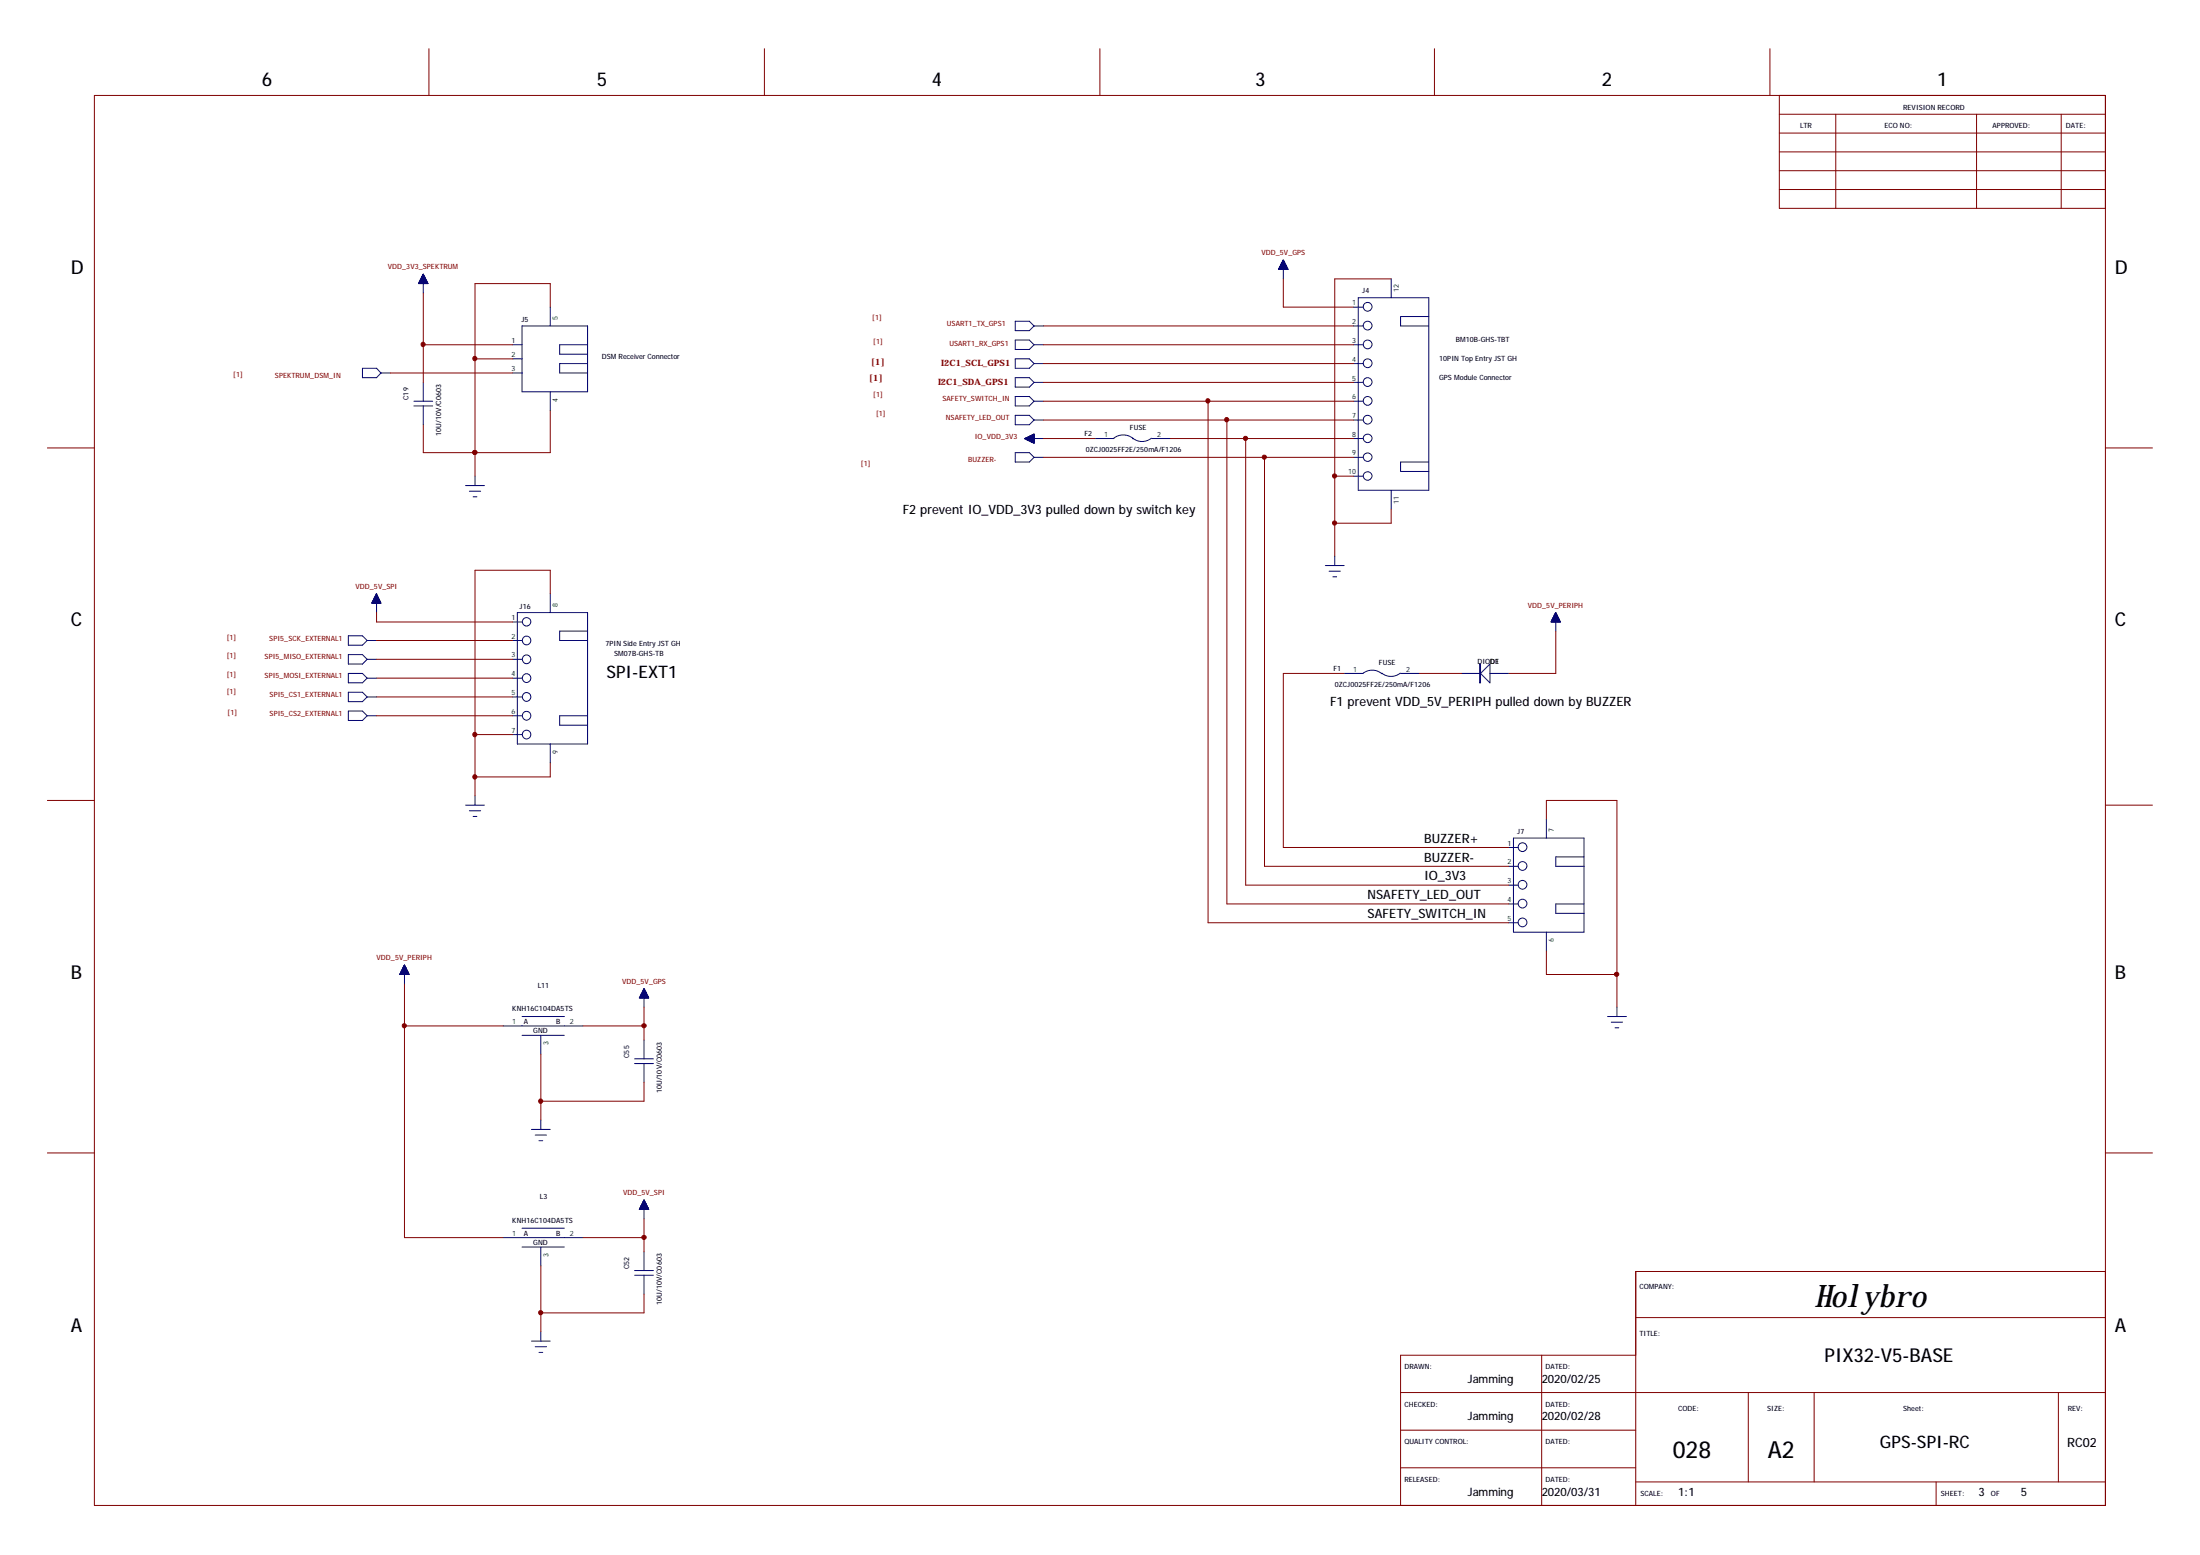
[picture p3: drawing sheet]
<svg xmlns="http://www.w3.org/2000/svg" width="297mm" height="210mm" viewBox="0 0 297 210" stroke-linecap="round" stroke-linejoin="round" font-family="sans-serif">
<g fill="none" stroke="#000080" stroke-width=".14">
<path d="M56.6 38.2h1.1M56.6 38.3v-.1h1.1v.1M56.6 38h1.1v.3M56.6 38v.3M56.7 38h.9M56.7 37.9h.9M56.7 37.9v.4M56.7 37.8h.9v.5M56.7 37.8v.5M56.8 37.8h.7M56.8 37.7h.7M56.8 38.3v-.6h.7v.6"/>
<path d="M56.9 37.6h.5M56.9 37.5h.5v.8M56.9 37.4v.9M56.9 37.5h.5M56.9 37.4h.5M57 37.4h.3M57 37.3h.3v1M57 37.3v1M57 37.3h.3M57.1 37.2h.1M57.1 37.2h.1v1.1M57.1 37.1v1.2"/>
<path d="M57.1 37.1h.1M57.1 37v2.6M57.1 37l.7 1.3h-1.3zM57.2 37.1h-.1v1.2M57.2 37.1v1.2M57.4 37.4v.9M57.4 37.6h-.5v.7M57.4 37.6v.7M57.6 37.9v.4M57.7 38.1h-1.1v.2M57.7 38.1v.2M172.6 36.3h1.3"/>
<path d="M172.7 36.4v-.1h1.2v.1M172.7 36.2h1.1M172.7 36.2h1.1v.2M172.7 36.1v.3M172.8 36.1h1M172.8 36.4v-.4h.9v.4M172.8 36h.9M172.8 36h.9v.4M172.9 35.9h.8v.5M172.9 35.8h.7M172.9 35.8v.6M172.9 36.4v-.7h.7v.7"/>
<path d="M173 35.7h.6M173 35.7h.5v.7M173 35.6v.8M173 35.6h.5M173 35.5h.5v.9M173 35.5v.9M173.1 35.5h.4M173.1 35.4h.3v1M173.2 35.2h.2v1.2M173.2 35.2v1.2M173.2 35.2h.1M173.2 35.1v1.3"/>
<path d="M173.3 35.1v2.5M173.3 35.1l.6 1.3h-1.3zM173.4 35.3h-.3v1.1M173.4 35.4h-.3v1M173.7 35.9h-.9v.5M187.8 37.6v2.6M48.9 49.7h1.9l.6 .6-.6 .7h-1.9zM51.4 50.3h1.3M55.9 54.2h2.5M55.9 54.8h2.5M57.1 51.6v2.6M57.1 54.8v2.5"/>
<path d="M69.2 46.5h1.3M69.2 50.3h1.3M69.2 48.4h1.3M70.5 44h8.8v8.9h-8.8zM74.3 41.5v2.5M74.3 52.9v2.5M79.3 46.5h-3.7v1.3h3.7M79.3 49.1h-3.7v1.2h3.7M137.1 48.4h1.9l.6 .7-.6 .6h-1.9zM137.1 53.5h1.9l.6 .7-.6 .6h-1.9zM137.1 43.4h1.9l.6 .6-.6 .6h-1.9zM137.1 45.9h1.9l.6 .6-.6 .7h-1.9z"/>
<path d="M137.1 51h1.9l.6 .6-.6 .7h-1.9zM137.1 56.1h1.9l.6 .6-.6 .6h-1.9zM138.3 59.2h2.6M138.4 59.2h1.2M138.5 59.2v.1h1.1M138.6 59.4h1M138.6 59.1v.2M138.7 59.4h.9M138.7 59v.4M138.8 59.5h.8M138.8 59v.4M138.9 58.9v.6h.7"/>
<path d="M139 58.9v.6h.6M139.1 58.9v.7M139.2 59.7h.4M139.2 58.8v.8M139.3 58.7v1M139.4 58.7v1M139.4 59.7h.2M139.5 58.6v1.2h.1M139.6 44h1.3M139.6 46.5h1.3M139.6 49.1h1.3M139.6 51.6h1.3"/>
<path d="M139.6 54.2h1.3M139.6 56.7h1.3M139.6 58.6v1.2l-1.3-.6M139.6 58.6l-1.3 .6M139.6 58.7h-.2v1h.2M139.6 58.8h-.5v.8h.5M139.6 59.2h-1.1M139.6 59.1h-1v.2M139.6 59.1h-1v.3M139.6 59h-.8v.4M139.6 59h-.7v.5M139.6 58.9h-.6v.6"/>
<path d="M139.6 58.9h-.5v.6M139.6 58.8h-.3v.9M139.6 58.6h-.1v1.1M139.6 58.6v1.2M147.9 59.2h2.5M150.4 59.2a1.96 1.96 0 0 1 2.6 0M155.4 59.2a1.98 1.98 0 0 1-2.4 0M155.5 59.2h2.5M182.8 44h1.2M182.8 41.5h1.2M182.8 46.5h1.2M182.8 49.1h1.2"/>
<path d="M182.8 51.6h1.2M182.8 54.2h1.2M182.8 56.7h1.2M182.8 59.2h1.2M183.4 40.2h9.5v26h-9.5zM192.9 42.7h-3.8v1.3h3.8M62.9 65.5h2.5M63.4 66.3h1.5M63.9 67.1h.5M64.1 64.3v1.2M137.1 61.1h1.9l.6 .6-.6 .7h-1.9zM139.6 61.7h1.3"/>
<path d="M178.9 76.3h2.6M179.5 77.1h1.5M180 77.9h.5M180.2 75.1v1.2M182.8 61.7h1.2M182.8 64.3h1.2M187.8 66.2v2.5M192.9 62.4h-3.8v1.2h3.8M47 90.9h1.9l.7 .6-.7 .7h-1.9zM47 88.4h1.9l.7 .6-.7 .6h-1.9zM47 85.8h1.9l.7 .7-.7 .6h-1.9zM47 93.4h1.9l.7 .7-.7 .6h-1.9z"/>
<path d="M47 96h1.9l.7 .6-.7 .7h-1.9zM49.6 86.5h1.2M49.6 96.6h1.2M49.6 89h1.2M49.6 91.5h1.2M49.6 94.1h1.2M50.2 81.4h1.2M50.2 81.3v.1M50.2 81.3h1.2M50.3 81.3h1.1v.1M50.3 81.2h1M50.4 81.1h.9v.3"/>
<path d="M50.4 81h.8M50.4 81v.4M50.5 81h.7M50.5 80.9h.6v.5M50.5 80.8v.6M50.5 80.8h.6M50.5 80.7v.7M50.5 80.7h.6v.7M50.6 80.7h.5M50.6 80.6h.4v.8M50.6 80.5h.4M50.6 80.5v.9"/>
<path d="M50.7 80.5h.3M50.7 80.4v1M50.7 80.4h.2M50.7 80.4h.2v1M50.7 80.3v1.1M50.8 80.3h.1M50.8 80.2v1.2M50.8 80.2h.1M50.8 80.2v2.5M50.8 80.2l-.6 1.2M50.8 80.2l.6 1.2h-1.2M51 80.4v1"/>
<path d="M51 80.6h-.4v.8M51.1 80.7v.7M51.2 81h-.8v.4M51.2 81v.4M51.3 81.1h-1v.3M51.3 81.2v.2M69.2 86.5h1.3M69.2 96.6h1.3M69.2 84h1.3M69.2 89h1.3M69.2 91.5h1.3M69.2 94.1h1.3"/>
<path d="M69.2 99.2h1.3M69.8 82.7h9.5v17.7h-9.5zM74.3 80.2v2.5M79.3 85.2h-3.7v1.3h3.7M79.3 96.6h-3.7v1.3h3.7M181.5 90.9h2.5a1.97 1.97 0 0 1 2.6 0M189.1 90.9a1.98 1.98 0 0 1-2.5 0M189.1 90.9h2.5M197.4 90.9h2.5M199.8 89.6h.1v2.6h-.1zM201.2 90.9h2.5M201.2 89.6v2.6l-1.3-1.3z"/>
<path d="M209.4 83.9h1.3M209.5 83.9h1.1v.1M209.5 83.8h1.1M209.5 83.7v.3M209.5 83.7h1.1v.3M209.5 83.7h1v.3M209.5 83.6v.4M209.6 83.6h.9M209.6 83.5v.5M209.6 83.5h.8M209.7 83.5h.7M209.7 83.4h.7v.6"/>
<path d="M209.8 83.3h.5M209.8 83.2v.8M209.8 83.2h.5v.8M209.8 83.1v.9M209.8 83.1h.4M209.8 83v1M209.9 83h.3M210 82.9h.1v1.1M210 82.8h.1M210 82.8v1.2M210 82.7v1.3M210.1 82.7l.6 1.3h-1.3z"/>
<path d="M210.1 82.7v2.5M210.1 82.9h-.2v1.1M210.2 82.9v1.1M210.2 83v1M210.4 83.3h-.7v.7M210.4 83.4h-.7v.6M210.4 83.5v.5M210.5 83.5v.5M210.6 83.8h-1.1v.2M62.9 108.7h2.5M63.4 109.4h1.5M63.9 110.2h.5"/>
<path d="M64.1 107.4v1.3M74.3 100.4v2.6M203.7 116.9h1.3M203.7 114.4h1.3M203.7 119.5h1.3M204.3 113.1h9.6v12.7h-9.6zM208.8 110.6v2.5M213.9 115.7h-3.8v1.2h3.8M54 131.5h1.2M54 131.4h1.2M54 131.5h.1M54.1 131.5v-.1h1.1v.1"/>
<path d="M54.1 131.3h1.1M54.1 131.3h1v.2M54.1 131.2v.3M54.1 131.2h1M54.1 131.5v-.3h1v.3M54.2 131.1h.8M54.2 131.1h.8v.4M54.2 131v.5M54.2 131h.8M54.3 131h.6v.5M54.3 130.9h.6M54.3 131v.5"/>
<path d="M54.3 130.9h.6v.6M54.4 130.8h.5v.7M54.4 130.7v.8M54.4 130.7h.4M54.4 130.7h.4v.8M54.4 130.6v.9M54.4 130.6h.4M54.4 130.6h.4v.9M54.4 130.5v1M54.5 130.5h.2M54.5 130.5h.2v1M54.6 130.4h.1v1.1"/>
<path d="M54.6 130.3v2.5M54.6 130.3l.6 1.2h-1.2zM54.7 130.3h-.1v1.2M54.7 130.4h-.2v1.1M54.9 130.8h-.6v.7M67.9 138.5h10.8M70.5 139.8h5.7M70.5 137.2h5.7M73 139.8v2.5M86.4 134.7h1.2M86.4 134.6h1.1M86.4 134.7v-.1h1.1v.1"/>
<path d="M86.4 134.5h1.1M86.5 134.4h1v.3M86.5 134.4v.3M86.5 134.4h.9M86.5 134.3h.9M86.5 134.3v.4M86.6 134.3h.8M86.6 134.2h.7v.5M86.6 134.2v.5M86.6 134.2h.7M86.7 134.1h.6M86.7 134.7v-.6h.6v.6"/>
<path d="M86.7 134h.5M86.7 133.9h.5v.8M86.7 133.8v.9M86.8 133.9h.4M86.8 133.8h.4M86.8 133.7v1M86.8 133.8h.3M86.8 133.7h.3v1M86.9 133.7h.2M86.9 133.6h.1M86.9 133.6h.1v1.1M86.9 133.5v1.2"/>
<path d="M87 133.4v2.5M87 133.4l.6 1.3h-1.3zM87 133.5h.1M87 133.5v1.2M87.2 133.8v.9M87.2 134h-.5v.7M87.2 134v.7M87.4 134.3v.4M87.5 134.5h-1.1v.2M87.5 134.5v.2M203.7 122h1.3M203.7 124.6h1.3"/>
<path d="M208.8 125.8v2.6M213.9 122h-3.8v1.3h3.8M217 137.2h2.6M217.6 138h1.5M218.1 138.7h.5M218.3 135.9v1.3M71.8 152.5h2.5M72.3 153.2h1.5M72.8 154h.5M73 151.2v1.3M85.7 143.6h2.5M85.7 142.9h2.5"/>
<path d="M87 140.4v2.5M87 143.6v2.5M67.9 167.1h10.8M70.5 168.3h5.7M70.5 165.8h5.7M73 168.3v2.6M73 179.8v1.2M85.7 172.1h2.5M85.7 171.5h2.5M86.4 163.2h1.2M86.4 163.3v-.2h1.1v.2M86.4 163.1h1.1"/>
<path d="M86.4 163h1.1v.3M86.5 162.9v.4M86.5 163h1v.3M86.5 163.3v-.5h.9v.5M86.5 162.9h.9M86.6 162.7v.6M86.6 162.7h.7v.6M86.6 162.8h.8M86.6 162.7h.7M86.7 163.3v-.7h.6v.7M86.7 162.6h.6M86.7 162.5h.5v.8"/>
<path d="M86.7 162.4v.9M86.7 162.4h.5v.9M86.8 162.3v1M86.8 162.3h.4v1M86.8 162.4h.4M86.8 162.2v1.1M86.8 162.2h.3v1.1M86.8 162.3h.3M86.9 162.2h.2M86.9 162.1h.1v1.2M87 162v2.5M87 169v2.5"/>
<path d="M87 172.1v2.6M87 162v1.3M87 162l.6 1.3h-1.3zM87 162.1h-.1v1.2M87.2 162.5h-.5v.8M87.5 163h-1.1v.3M71.8 181h2.5M72.3 181.8h1.5M72.8 182.6h.5"/>
<circle cx="184.7" cy="51.6" r=".59"/>
<circle cx="184.7" cy="46.5" r=".59"/>
<circle cx="184.7" cy="49" r=".59"/>
<circle cx="184.7" cy="54.1" r=".59"/>
<circle cx="184.7" cy="41.4" r=".59"/>
<circle cx="184.7" cy="44" r=".59"/>
<circle cx="184.7" cy="56.7" r=".59"/>
<circle cx="184.7" cy="59.2" r=".58"/>
<circle cx="184.7" cy="64.2" r=".58"/>
<circle cx="184.7" cy="61.7" r=".58"/>
<circle cx="71.1" cy="91.5" r=".59"/>
<circle cx="71.1" cy="99.2" r=".59"/>
<circle cx="71.1" cy="86.5" r=".59"/>
<circle cx="71.1" cy="96.6" r=".59"/>
<circle cx="71.1" cy="89" r=".59"/>
<circle cx="71.1" cy="94.1" r=".59"/>
<circle cx="71.1" cy="83.9" r=".57"/>
<circle cx="205.6" cy="116.9" r=".59"/>
<circle cx="205.6" cy="119.4" r=".59"/>
<circle cx="205.6" cy="114.4" r=".59"/>
<circle cx="205.6" cy="124.5" r=".59"/>
<circle cx="205.6" cy="122" r=".59"/>
</g>
<g fill="none" stroke="#800000" stroke-width=".14">
<path d="M12.7 12.9h271.6v190.3h-271.6zM57.9 6.6v6.3M103.2 6.6v6.3M148.5 6.6v6.3M193.7 6.6v6.3M239 6.6v6.3M240.2 12.9v15.2h44.1M240.2 15.4h44.1M240.2 18h44.1M247.9 15.4v12.7M266.9 15.4v12.7M278.3 15.4v12.7"/>
<path d="M57.1 39.6v12M173.3 37.6v3.9h9.5M187.8 37.6h-7.6v37.5M240.2 20.5h44.1M240.2 23h44.1M240.2 25.6h44.1M52.7 50.3h16.5M57.1 46.5h12.1M64.1 48.4h5.1M74.3 41.5v-3.2h-10.2v26M74.3 55.4v5.7h-17.2v-3.8M140.9 56.7h41.9"/>
<path d="M140.9 54.2h41.9M140.9 59.2h7M140.9 51.6h41.9M140.9 49.1h41.9M140.9 46.5h41.9M140.9 44h41.9M158 59.2h24.8M163.1 54.2v70.4h40.6M165.7 56.7v65.3h38M168.2 59.2v60.3h35.5M6.4 60.5h6.3M140.9 61.7h41.9"/>
<path d="M170.7 61.7v55.2h33M180.2 64.3h2.6M187.8 68.7v1.9h-7.6M284.3 60.5h6.3M50.8 86.5h18.4M50.8 89h18.4M50.8 91.5h18.4M50.8 94.1h18.4M50.8 96.6h18.4M50.8 82.7v1.3h18.4M64.1 99.2h5.1M74.3 80.2v-3.2h-10.2v30.4"/>
<path d="M181.5 90.9h-8.2v23.5h30.4M191.6 90.9h5.8M210.1 85.2v5.7h-6.4M6.4 108h6.3M74.3 103v1.9h-10.2M208.8 110.6v-2.6h9.5v27.9M284.3 108.7h6.3M54.6 138.5h13.3M54.6 132.8v34.3h13.3M78.7 138.5h8.3M87 135.9v4.5M208.8 128.4v3.1h9.5"/>
<path d="M6.4 155.6h6.3M73 142.3v8.9M87 146.1v2.5h-14M284.3 155.6h6.3M73 170.9v8.9M78.7 167.1h8.3M87 164.5v4.5M87 174.7v2.5h-14M220.9 177.9h63.4M284.3 171.6h-63.4v31.6M189.1 188h95.2M189.1 193.1h31.8"/>
<path d="M189.1 198.1h31.8M208.2 182.9v20.3M220.9 182.9h-31.8v20.3M236.1 188v12M244.9 188v12M277.9 188v12M220.9 200h63.4M261.4 200v3.2"/>
</g>
<g fill="#800000" stroke="#800000" stroke-width=".14">
<circle cx="64.1" cy="99.2" r=".29"/>
<circle cx="64.1" cy="104.9" r=".29"/>
<circle cx="73" cy="148.6" r=".29"/>
<circle cx="87" cy="138.5" r=".29"/>
<circle cx="180.2" cy="64.2" r=".29"/>
<circle cx="180.2" cy="70.6" r=".29"/>
<circle cx="73" cy="177.2" r=".29"/>
<circle cx="87" cy="167" r=".29"/>
<circle cx="54.6" cy="138.5" r=".29"/>
<circle cx="170.7" cy="61.7" r=".29"/>
<circle cx="168.2" cy="59.2" r=".29"/>
<circle cx="165.6" cy="56.7" r=".29"/>
<circle cx="163.1" cy="54.1" r=".29"/>
<circle cx="218.3" cy="131.5" r=".29"/>
<circle cx="64.1" cy="48.4" r=".29"/>
<circle cx="57.1" cy="46.5" r=".29"/>
<circle cx="64.1" cy="61.1" r=".29"/>
</g>
<text font-size="4.2" x="245" y="176.5">Holybro</text>
<g font-size="3.2">
<text x="225.8" y="196.8">028</text>
<text x="238.7" y="196.8">A2</text>
</g>
<g font-size="2.6">
<text x="35.3" y="11.6">6</text>
<text x="80.6" y="11.6">5</text>
<text x="125.8" y="11.6">4</text>
<text x="169.5" y="11.6">3</text>
<text x="216.3" y="11.6">2</text>
<text x="261.5" y="11.6">1</text>
<text x="9.6" y="37">D</text>
<text x="285.5" y="37">D</text>
<text x="9.6" y="84.6">C</text>
<text x="285.5" y="84.6">C</text>
<text x="9.6" y="132.2">B</text>
<text x="285.5" y="132.2">B</text>
<text x="9.6" y="179.8">A</text>
<text x="285.5" y="179.8">A</text>
<text x="246.3" y="183.9">PIX32-V5-BASE</text>
</g>
<g font-size="2.3">
<text x="81.9" y="91.5">SPI-EXT1</text>
<text x="253.8" y="195.5">GPS-SPI-RC</text>
</g>
<g font-size="1.7">
<text x="121.9" y="69.4">F2 prevent IO_VDD_3V3 pulled down by switch key</text>
<text x="179.6" y="95.3">F1 prevent VDD_5V_PERIPH pulled down by BUZZER</text>
<text x="192.3" y="113.8">BUZZER+</text>
<text x="192.3" y="116.3">BUZZER-</text>
<text x="192.3" y="118.8">IO_3V3</text>
<text x="184.7" y="121.4">NSAFETY_LED_OUT</text>
<text x="184.7" y="123.9">SAFETY_SWITCH_IN</text>
<text x="279.1" y="195.3">RC02</text>
</g>
<g font-size="1.6">
<text x="198.2" y="191.7">Jamming</text>
<text x="198.2" y="186.7">Jamming</text>
<text x="208.2" y="191.7">2020/02/28</text>
<text x="208.2" y="186.7">2020/02/25</text>
<text x="198.2" y="201.9">Jamming</text>
<text x="208.2" y="201.9">2020/03/31</text>
<text x="226.6" y="201.9">1:1</text>
<text x="267.1" y="201.9">3</text>
<text x="272.8" y="201.9">5</text>
</g>
<g font-size="1.2" fill="#800000">
<text x="117.3" y="51.5">[1]</text>
<text x="117.6" y="49.2">[1]</text>
<text x="126.7" y="52">I2C1_SDA_GPS1</text>
<text x="127.1" y="49.5">I2C1_SCL_GPS1</text>
</g>
<g font-size="1">
<text x="243" y="17.3">LTR</text>
<text x="254.4" y="17.3">ECO NO:</text>
<text x="257" y="14.8">REVISION RECORD</text>
<text x="269" y="17.3">APPROVED:</text>
<text x="278.9" y="17.3">DATE:</text>
<text x="183.9" y="39.6">J4</text>
<text x="70.4" y="43.4">J5</text>
<text x="196.6" y="46.2">BM10B-GHS-TBT</text>
<text x="55.2" y="54" transform="rotate(-90 55.2 54)">C19</text>
<text x="81.2" y="48.4">DSM Receiver Connector</text>
<text x="194.3" y="48.7">10PIN Top Entry JST GH</text>
<text x="194.3" y="51.2">GPS Module Connector</text>
<text x="59.6" y="58.8" transform="rotate(-90 59.6 58.8)">10U/10V/C0603</text>
<text x="146.4" y="58.9">F2</text>
<text x="152.6" y="58.1">FUSE</text>
<text x="146.6" y="61">0ZCJ0025FF2E/250mA/F1206</text>
<text x="70.1" y="82.1">J16</text>
<text x="81.7" y="87.2">7PIN Side Entry JST GH</text>
<text x="82.9" y="88.6">SM07B-GHS-TB</text>
<text x="186.2" y="89.8">FUSE</text>
<text x="199.5" y="89.6">DIOD1</text>
<text x="201.9" y="89.6">E</text>
<text x="180" y="90.5">F1</text>
<text x="180.2" y="92.7">0ZCJ0025FF2E/250mA/F1206</text>
<text x="204.9" y="112.6">J7</text>
<text x="69.2" y="136.5">KNH16C104DA5TS</text>
<text x="72.6" y="133.3">L11</text>
<text x="70.7" y="138.2">A</text>
<text x="72" y="139.5">GND</text>
<text x="75.1" y="138.2">B</text>
<text x="85" y="142.8" transform="rotate(-90 85 142.8)">C55</text>
<text x="89.4" y="147.6" transform="rotate(-90 89.4 147.6)">10U/10V/C0603</text>
<text x="72.9" y="161.9">L3</text>
<text x="69.2" y="165">KNH16C104DA5TS</text>
<text x="70.7" y="166.8">A</text>
<text x="75.1" y="166.8">B</text>
<text x="72" y="168.1">GND</text>
<text x="85" y="171.3" transform="rotate(-90 85 171.3)">C52</text>
<text x="89.4" y="176.2" transform="rotate(-90 89.4 176.2)">10U/10V/C0603</text>
<text x="221.4" y="174">COMPANY:</text>
<text x="189.6" y="184.8">DRAWN:</text>
<text x="208.7" y="184.8">DATED:</text>
<text x="221.4" y="180.4">TITLE:</text>
<text x="189.6" y="189.9">CHECKED:</text>
<text x="208.7" y="189.9">DATED:</text>
<text x="226.6" y="190.5">CODE:</text>
<text x="238.6" y="190.5">SIZE:</text>
<text x="257" y="190.5">Sheet:</text>
<text x="279.2" y="190.5">REV:</text>
<text x="189.6" y="195">QUALITY CONTROL:</text>
<text x="208.7" y="195">DATED:</text>
<text x="189.6" y="200">RELEASED:</text>
<text x="208.7" y="200">DATED:</text>
<text x="221.5" y="201.9">SCALE:</text>
<text x="262" y="201.9">SHEET:</text>
<text x="268.8" y="201.9">OF</text>
</g>
<g font-size="1" fill="#800000">
<text x="170.3" y="34.5">VDD_5V_GPS</text>
<text x="52.4" y="36.4">VDD_3V3_SPEKTRUM</text>
<text x="117.8" y="43.2">[1]</text>
<text x="117.9" y="46.4">[1]</text>
<text x="127.8" y="44">USART1_TX_GPS1</text>
<text x="128.2" y="46.7">USART1_RX_GPS1</text>
<text x="31.5" y="50.9">[1]</text>
<text x="37.1" y="51">SPEKTRUM_DSM_IN</text>
<text x="117.9" y="53.7">[1]</text>
<text x="118.3" y="56.2">[1]</text>
<text x="127.3" y="54.2">SAFETY_SWITCH_IN</text>
<text x="127.7" y="56.7">NSAFETY_LED_OUT</text>
<text x="131.6" y="59.2">IO_VDD_3V3</text>
<text x="116.2" y="62.9">[1]</text>
<text x="130.7" y="62.4">BUZZER-</text>
<text x="48" y="79.5">VDD_5V_SPI</text>
<text x="206.3" y="82.1">VDD_5V_PERIPH</text>
<text x="30.6" y="86.3">[1]</text>
<text x="30.6" y="88.9">[1]</text>
<text x="35.7" y="89">SPI5_MISO_EXTERNAL1</text>
<text x="36.4" y="86.5">SPI5_SCK_EXTERNAL1</text>
<text x="30.6" y="91.4">[1]</text>
<text x="30.6" y="93.7">[1]</text>
<text x="35.7" y="91.5">SPI5_MOSI_EXTERNAL1</text>
<text x="36.4" y="94.1">SPI5_CS1_EXTERNAL1</text>
<text x="30.7" y="96.5">[1]</text>
<text x="36.4" y="96.6">SPI5_CS2_EXTERNAL1</text>
<text x="50.8" y="129.6">VDD_5V_PERIPH</text>
<text x="84" y="132.8">VDD_5V_GPS</text>
<text x="84.1" y="161.3">VDD_5V_SPI</text>
</g>
<g font-size="1" fill="#008000">
<text x="182.6" y="41.2">1</text>
<text x="188.8" y="39.4" transform="rotate(-90 188.8 39.4)">12</text>
<text x="69" y="46.3">1</text>
<text x="75.3" y="43.2" transform="rotate(-90 75.3 43.2)">5</text>
<text x="182.6" y="43.7">2</text>
<text x="182.6" y="46.3">3</text>
<text x="69" y="48.2">2</text>
<text x="69" y="50.1">3</text>
<text x="182.6" y="48.8">4</text>
<text x="182.6" y="51.4">5</text>
<text x="182.6" y="53.9">6</text>
<text x="75.3" y="54.2" transform="rotate(-90 75.3 54.2)">4</text>
<text x="149.1" y="59">1</text>
<text x="156.3" y="59">2</text>
<text x="182.6" y="56.4">7</text>
<text x="182.6" y="59">8</text>
<text x="182" y="64">10</text>
<text x="182.6" y="61.5">9</text>
<text x="188.8" y="68" transform="rotate(-90 188.8 68)">11</text>
<text x="69" y="83.7">1</text>
<text x="75.3" y="81.9" transform="rotate(-90 75.3 81.9)">8</text>
<text x="69" y="86.2">2</text>
<text x="69" y="88.7">3</text>
<text x="69" y="91.3">4</text>
<text x="69" y="93.8">5</text>
<text x="182.7" y="90.6">1</text>
<text x="189.9" y="90.6">2</text>
<text x="69" y="96.4">6</text>
<text x="69" y="98.9">7</text>
<text x="75.3" y="101.7" transform="rotate(-90 75.3 101.7)">9</text>
<text x="209.8" y="112.4" transform="rotate(-90 209.8 112.4)">7</text>
<text x="203.5" y="114.1">1</text>
<text x="203.5" y="116.7">2</text>
<text x="203.5" y="119.2">3</text>
<text x="203.5" y="121.8">4</text>
<text x="203.5" y="124.3">5</text>
<text x="209.8" y="127.1" transform="rotate(-90 209.8 127.1)">6</text>
<text x="69.2" y="138.2">1</text>
<text x="74" y="141.1" transform="rotate(-90 74 141.1)">3</text>
<text x="76.9" y="138.2">2</text>
<text x="69.2" y="166.8">1</text>
<text x="76.9" y="166.8">2</text>
<text x="74" y="169.6" transform="rotate(-90 74 169.6)">3</text>
</g>
</svg>
